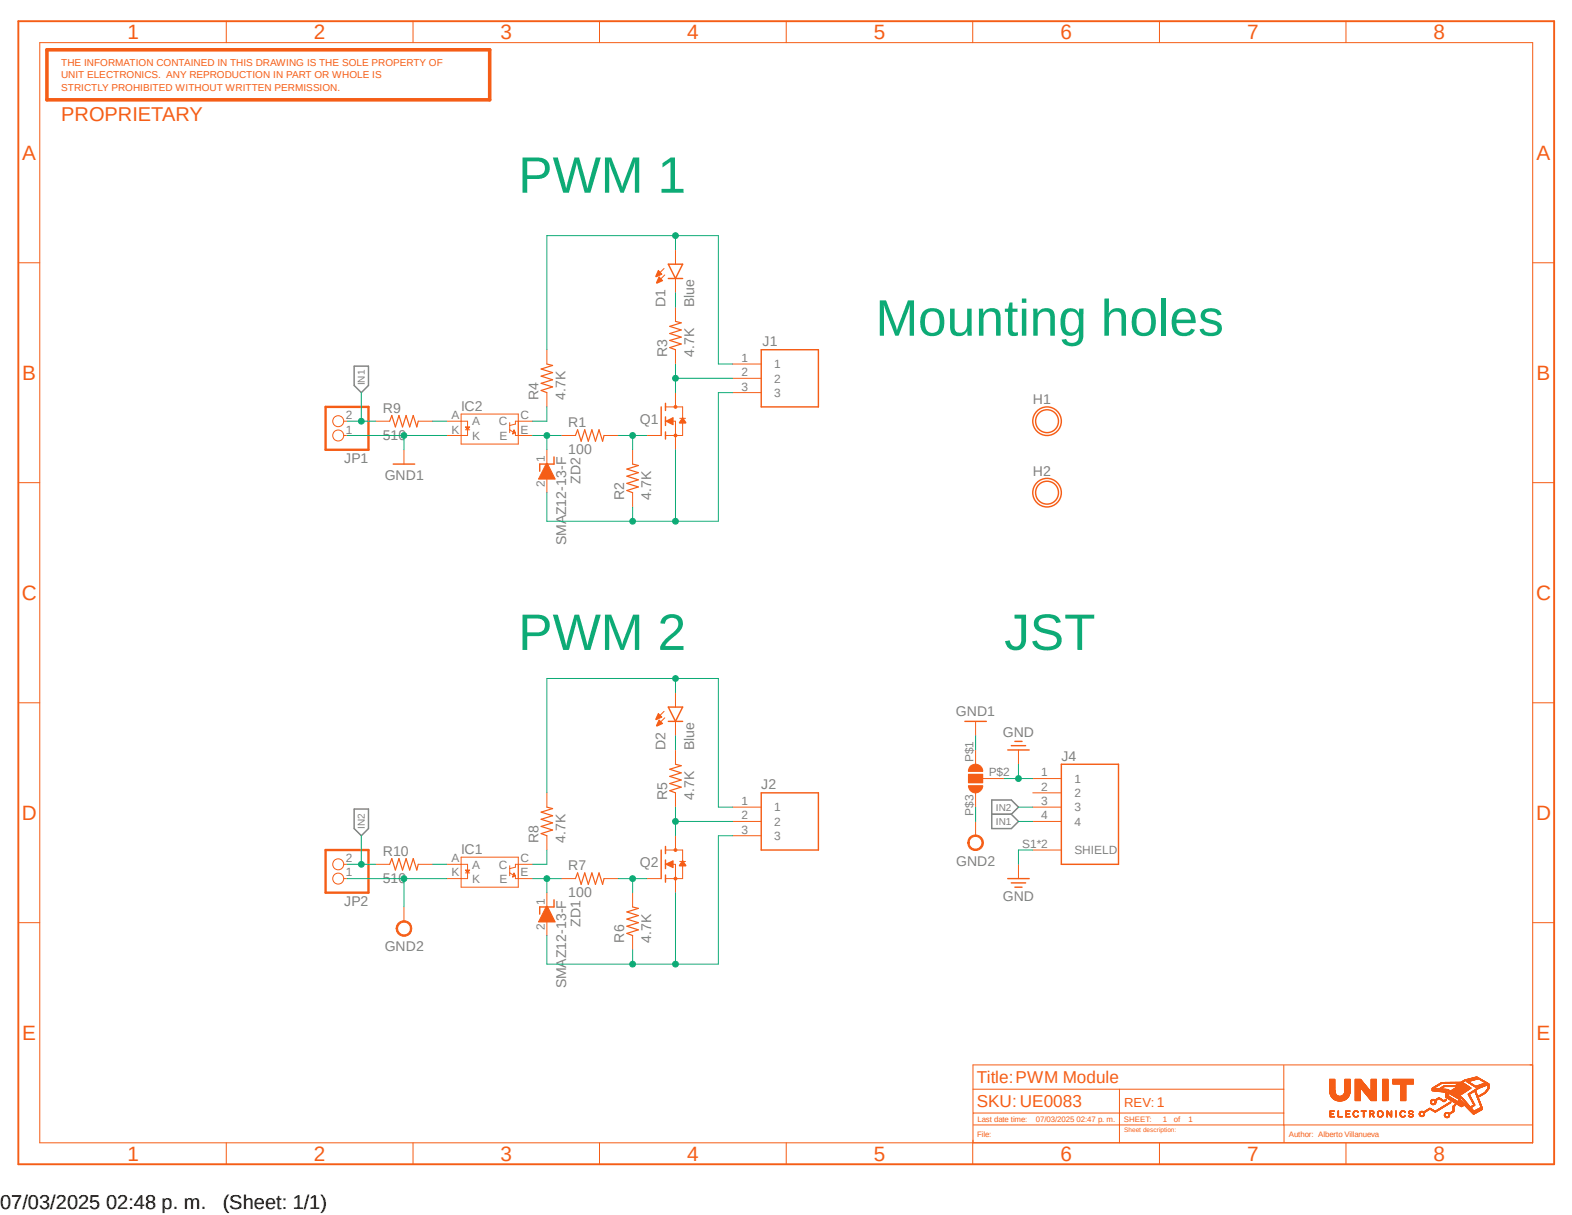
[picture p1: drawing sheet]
<svg xmlns="http://www.w3.org/2000/svg" width="279mm" height="216mm" viewBox="0 0 279 216" stroke-linecap="round" stroke-linejoin="round" font-family="sans-serif">
<path d="M2.8 3.4l273.8 204M276.6 3.4l-273.8 204" fill="none" stroke="#fff" stroke-width=".18"/>
<path d="M62.9 65.1h2.6v3.4l-1.3 1.3-1.3-1.3zM62.9 143.8h2.6v3.4l-1.3 1.3-1.3-1.3zM176.3 142.2h3.4l1.3 1.2-1.3 1.3 1.3 1.3-1.3 1.2h-3.4zM176.3 144.7h3.4" fill="none" stroke="#808080" stroke-width=".25"/>
<path d="M3.3 3.8h272.9v203.1h-272.9z" fill="none" stroke="#f55d16" stroke-width=".34"/>
<g fill="none" stroke="#f55d16" stroke-width=".18">
<path d="M7.1 7.6h265.3v195.5h-265.3zM40.2 3.8v3.8M73.4 3.8v3.8M106.6 3.8v3.8M139.7 3.8v3.8M172.9 3.8v3.8M206.1 3.8v3.8M239.2 3.8v3.8M3.3 46.7h3.8M272.4 46.7h3.8M3.3 85.8h3.8M272.4 85.8h3.8"/>
<path d="M3.3 124.9h3.8M272.4 124.9h3.8M118.3 153.6h1.8v2.5M118.3 151h3v5.1h-3M120.8 153.1h1M3.3 164h3.8M272.4 164h3.8M172.9 193.5h55.3M173 199.9h99.4M199 193.5v9.6M228.2 189.3v10.6M228.2 197.8h-55.1"/>
<path d="M228.2 199.9v3.1M236.3 193.5h.9M236.3 193.7h.9M236.3 193.6h.9M236.3 193.4h.9M236.3 193.3h.9M236.3 193.2h.9M236.3 193.1h.9M236.3 193h.9M236.3 192.9h.9M236.3 192.8h.9M236.3 192.7h.9"/>
<path d="M236.3 192.6h.9M236.3 192.5h.9M236.3 192.4h.9M236.3 192.3h.9M236.3 192.2h.9M236.3 192.1h.9M236.3 192h.9M236.3 191.9h.9M236.3 191.8h.9M236.3 194.1h1M236.3 194h1M236.3 193.9h1"/>
<path d="M236.3 193.8h1M236.4 197.8h.1M236.4 198.5h.8M236.4 198.4h.8M236.4 198.3h.1M236.4 198.2h.1M236.4 198.1h.1M236.4 198h.1M236.4 198h.6M236.4 197.9h.6M236.4 197.9h.1M236.4 197.7h.1"/>
<path d="M236.4 197.6h.1M236.4 197.5h.1M236.4 197.4h.8M236.4 194.4h1M236.4 194.3h1M236.4 194.2h1M236.4 194.2h.9M236.4 194.5h1.1M236.5 194.6h1M236.5 194.5h1M236.5 194.6h1.2M236.5 194.6h1.1"/>
<path d="M236.6 194.7l1.4 .1M236.6 194.7h1.1M236.6 194.9h3.1M236.6 194.8h3.1M236.6 194.9h3M236.7 194.9h2.9M236.7 195h2.9M236.8 195.1h2.7M236.9 195.2h2.5M237 195.3h2.3M237.1 195.4h2.1M237.2 197.4l-.8 .1"/>
<path d="M237.2 195.4h1.9M237.2 195.5h1.9M237.3 195.5h1.7M237.4 195.5h1.5M237.5 195.6h1.3M237.7 195.6h.9M237.8 197.8h.1M237.8 198.5h.8M237.8 198.4h.8M237.8 198.3h.1M237.8 198.2h.1M237.8 198.1h.1"/>
<path d="M237.8 198h.1M237.8 197.9h.1M237.8 197.7h.1M237.8 197.6h.1M237.8 197.5h.1M237.8 197.4h.1M237.9 195.7h.5M238.3 194.8h.1M238.6 194.7h1.2M238.6 194.6h1.2M238.7 194.6h1.1M238.8 194.5h1.1"/>
<path d="M238.8 194.4h1.1M238.9 194.4h1M238.9 194.3h1M239 194.2h.9M239 194.1h1M239 194h1M239.1 193.5h.9M239.1 194h.9M239.1 193.9h.9M239.1 193.8h.9M239.1 193.7h.9M239.1 193.6h.9"/>
<path d="M239.1 193.4h.9M239.1 193.3h.9M239.1 193.2h.9M239.1 193.1h.9M239.1 193h.9M239.1 192.9h.9M239.1 192.8h.9M239.1 192.7h.9M239.1 192.6h.9M239.1 192.5h.9M239.1 192.4h.9M239.1 192.3h.9"/>
<path d="M239.1 192.2h.9M239.1 192.1h.9M239.1 192h.9M239.1 191.9h.9M239.1 191.8h.9M239.2 197.8h.1M239.2 198.5h.7M239.2 198.5h.8M239.2 198.4h.8M239.2 198.3h.1M239.2 198.2h.1M239.2 198.1h.1"/>
<path d="M239.2 198h.1M239.2 198h.6M239.2 197.9h.6M239.2 197.9h.1M239.2 197.7h.1M239.2 197.6h.1M239.2 197.5h.1M239.2 197.4h.7M239.8 194.7l-1.5 .1M239.9 197.4l-.7 .1M240.5 197.8h.1M240.5 198.2h.1"/>
<path d="M240.5 198.1h.1M240.5 198h.1M240.5 197.9h.1M240.5 198.2h.2M240.5 197.7h.1M240.5 197.7h.2M240.6 198.3l.2 .1M240.6 198.3h.1M240.6 197.6h.1M240.6 197.5h.2M240.6 197.5h.7M240.7 198.4h.3"/>
<path d="M240.7 198.5h.6M240.8 197.4h.4M240.8 198.5h.4M240.9 193.5h.9M240.9 195.6h.9M240.9 195.5h.9M240.9 195.4h.9M240.9 195.3h.9M240.9 195.2h.9M240.9 195.1h.9M240.9 195h.9M240.9 194.9h.9"/>
<path d="M240.9 194.8h.9M240.9 194.7h.9M240.9 194.6h.9M240.9 194.5h.9M240.9 194.4h.9M240.9 194.3h.9M240.9 194.2h.9M240.9 194.1h.9M240.9 194h.9M240.9 193.9h.9M240.9 193.8h.9M240.9 193.7h.9"/>
<path d="M240.9 193.6h.9M240.9 193.4h.9M240.9 193.3h2.2M240.9 193.3h2.1M240.9 193.2h2.1M240.9 193.1h2M240.9 193h2M240.9 193h1.9M240.9 192.9h1.8M240.9 192.8h1.8M240.9 192.7h1.7M240.9 192.7h1.6"/>
<path d="M240.9 192.6h1.6M240.9 192.5h1.5M240.9 192.4h1.5M240.9 192.4h1.4M240.9 192.3h1.4M240.9 192.3h1.3M240.9 192.2h1.3M240.9 192.2h1.2M240.9 192.1h1.2M240.9 192h1.1M240.9 191.9h1M240.9 191.8h1"/>
<path d="M240.9 191.8h.9M241 198.5h.1M241 198.4h.3M241.2 198.4h.2M241.2 197.5h.2M241.3 197.6h.1M241.3 198.3h.1M241.3 198.2h.1M241.4 197.7h-.1M241.9 193.4h1.2M241.9 197.4h.9M241.9 193.5h1.3"/>
<path d="M241.9 193.4h1.3M242 193.5h1.2M242 193.5h1.3M242.1 193.6h1.2M242.1 193.7h1.3M242.2 193.8h1.3M242.3 193.8l1.3 .1M242.3 197.8h.1M242.3 198.5h.1M242.3 198.4h.1M242.3 198.3h.1M242.3 198.2h.1"/>
<path d="M242.3 198.1h.1M242.3 198h.1M242.3 197.9h.1M242.3 197.7h.1M242.3 197.6h.1M242.3 197.5h.1M242.4 194h1.2M242.4 193.9h1.2M242.4 194h2.2M242.4 194.1h2.2M242.5 194.1h2.1M242.5 194.2h2.1"/>
<path d="M242.6 194.2h2M242.6 194.3h2M242.7 194.3h1.9M242.7 194.4h1.9M242.8 194.5h1.8M242.9 194.6h1.7M243 194.7h1.6M243 194.6h1.6M243.1 194.8h1.5M243.1 194.9h1.5M243.2 195h1.4M243.2 194.9h1.4"/>
<path d="M243.3 195.1h1.3M243.3 195.2h1.3M243.4 197.8h.1M243.4 198.5h.1M243.4 198.4h.1M243.4 198.3h.1M243.4 198.2h.1M243.4 198.1h.1M243.4 198h.6M243.4 198h.7M243.4 197.9h.1M243.4 197.7h.1"/>
<path d="M243.4 197.6h.1M243.4 197.5h.1M243.4 197.5h.7M243.4 197.4h.6M243.4 195.2h1.2M243.5 195.3h1.1M243.5 195.4h1.1M243.6 195.4h1M243.6 195.5h1M243.7 195.5h.9M243.7 193.5h.9M243.7 195.6h.9"/>
<path d="M243.7 194h.9M243.7 193.9h.9M243.7 193.8h.9M243.7 193.7h.9M243.7 193.6h.9M243.7 193.4h.9M243.7 193.3h.9M243.7 193.2h.9M243.7 193.1h.9M243.7 193h.9M243.7 192.9h.9M243.7 192.8h.9"/>
<path d="M243.7 192.7h.9M243.7 192.6h.9M243.7 192.5h.9M243.7 192.4h.9M243.7 192.3h.9M243.7 192.2h.9M243.7 192.1h.9M243.7 192h.9M243.7 191.9h.9M243.7 191.8h.9M243.8 198.1h.2M243.9 198.1h.1"/>
<path d="M243.9 197.9h.2M243.9 198.2h.2M243.9 197.4h.1M244 198.2h.1M244 198.3h.1M244 197.9h.2M244 197.5h.2M244.1 198.3h.1M244.1 197.8h.1M244.1 197.6h.1M244.1 198.5h.2M244.1 198.4h.1"/>
<path d="M244.1 197.7h.1M244.8 197.8h.1M244.8 198.2h.1M244.8 198.1h.1M244.8 198h.1M244.8 197.9h.1M244.8 197.7h.1M244.9 198.3h.1M244.9 198.2h.1M244.9 197.7h.1M244.9 197.6h.1M244.9 198.3l.2 .1"/>
<path d="M244.9 197.5h.2M245 198.4h.3M245 197.5h.7M245 198.5h.6M245.1 197.4h.4M245.2 198.5h.3M245.2 197.4h.1M245.3 198.5h.1M245.4 198.4h.3M245.4 197.4h.1M245.5 197.5h.2M245.6 197.6h.1"/>
<path d="M245.6 198.3h.1M245.7 198.2h.1M245.7 197.7h.1M245.7 197.8h.1M245.7 198.1h.1M245.7 193.5h1M245.7 198.3l-.2 .1M245.7 198h.1M245.7 197.9h.1M245.7 195.6h1M245.7 195.5h1M245.7 195.4h1"/>
<path d="M245.7 195.3h1M245.7 195.2h1M245.7 195.1h1M245.7 195h1M245.7 194.9h1M245.7 194.8h1M245.7 194.7h1M245.7 194.6h1M245.7 194.5h1M245.7 194.4h1M245.7 194.3h1M245.7 194.2h1"/>
<path d="M245.7 194.1h1M245.7 194h1M245.7 193.9h1M245.7 193.8h1M245.7 193.7h1M245.7 193.6h1M245.7 193.4h1M245.7 193.3h1M245.7 193.2h1M245.7 193.1h1M245.7 193h1M245.7 192.9h1"/>
<path d="M245.7 192.8h1M245.7 192.7h1M245.7 192.6h1M245.7 192.5h1M245.7 192.4h1M245.7 192.3h1M245.7 192.2h1M245.7 192.1h1M245.7 192h1M245.7 191.9h1M245.7 191.8h1M246.5 197.8h.1"/>
<path d="M246.5 198.5h.1M246.5 198.4h.1M246.5 198.3h.1M246.5 198.2h.1M246.5 198.1h.1M246.5 198h.1M246.5 197.9h.1M246.5 197.7h.1M246.5 197.6h.3M246.5 197.6h.2M246.5 197.5h.2M246.5 197.4l.2 .1"/>
<path d="M246.5 197.4h.1M246.7 197.7h.1M246.7 197.8h.2M246.8 197.8h.1M246.8 197.9h.1M246.8 198h.2M246.8 197.9h.2M246.9 198h.1M246.9 198.1h.2M246.9 198h.2M247 198.2h.1M247 198.1h.1"/>
<path d="M247.1 198.2h.1M247.1 198.3l.3 .1M247.1 198.3h.3M247.1 198.4h.3M247.2 198.5h.2M247.3 197.8h.1M247.3 198.2h.1M247.3 198.1h.1M247.3 198h.1M247.3 197.9h.1M247.3 197.7h.1M247.3 197.6h.1"/>
<path d="M247.3 197.5h.1M247.3 197.4h.1M247.6 192.6h3.6M247.6 192.5h3.6M247.6 192.4h3.6M247.6 192.3h3.6M247.6 192.2h3.6M247.6 192.1h3.6M247.6 192h3.6M247.6 191.9h3.6M247.6 191.8h3.6M248.1 197.8h.1"/>
<path d="M248.1 198.5h.1M248.1 198.4h.1M248.1 198.3h.1M248.1 198.2h.1M248.1 198.1h.1M248.1 198h.1M248.1 197.9h.1M248.1 197.7h.1M248.1 197.6h.1M248.1 197.5h.1M248.1 197.4h.1M248.8 197.8h.2"/>
<path d="M248.8 198.2h.2M248.8 198.1h.2M248.8 198h.1M248.8 197.9h.1M248.8 197.7h.2M248.9 198.2h.1M248.9 197.7h.1M248.9 197.6h.1M248.9 193.5h1M248.9 198.3h.1M248.9 195.6h1M248.9 195.5h1"/>
<path d="M248.9 195.4h1M248.9 195.3h1M248.9 195.2h1M248.9 195.1h1M248.9 195h1M248.9 194.9h1M248.9 194.8h1M248.9 194.7h1M248.9 194.6h1M248.9 194.5h1M248.9 194.4h1M248.9 194.3h1"/>
<path d="M248.9 194.2h1M248.9 194.1h1M248.9 194h1M248.9 193.9h1M248.9 193.8h1M248.9 193.7h1M248.9 193.6h1M248.9 193.4h1M248.9 193.3h1M248.9 193.2h1M248.9 193.1h1M248.9 193h1"/>
<path d="M248.9 192.9h1M248.9 192.8h1M248.9 192.7h1M249 198.3l.1 .1M249 197.5h.1M249 198.4h.3M249 197.5h.7M249 198.5h.6M249.1 197.4h.5M249.2 198.5h.3M249.2 197.4h.1M249.3 198.5h.1"/>
<path d="M249.4 198.4h.2M249.4 197.4h.1M249.6 197.5h.1M249.6 197.6h.1M249.6 198.3h.2M249.6 198.2h.2M249.6 197.7h.2M249.6 197.6h.2M249.7 198.2h.1M249.7 197.7h.1M249.7 198.3l-.1 .1M250.3 198.3h.1"/>
<path d="M250.3 198.2h.1M250.4 197.8h.1M250.4 198.3l.2 .1M250.4 198.2h.1M250.4 197.7h.1M250.4 197.6h.1M250.4 198.4h.3M250.4 197.9h.3M250.4 197.5h.1M250.4 197.5h.7M250.4 197.9h.5M250.5 198.5h.5"/>
<path d="M250.5 198h.5M250.6 198.5h.4M250.6 197.4h.4M250.7 198h.4M250.7 198.5h.1M250.8 198.4h.3M250.9 198h.2M251 197.5h.1M251 198.1h.2M251 197.6h.2M251.1 198.3h.1M251.1 198.2h.1"/>
<path d="M251.1 198.1h.1M251.2 198.3l-.2 .1M251.2 197.7h-.1M252.2 198h.2M252.2 197.9h.2M252.3 197.8h.1M252.3 198.1h.1M252.3 198h.1M252.3 197.9h.1M252.3 198.2h.2M252.3 197.7h.2M252.3 198.2h.3"/>
<path d="M252.3 197.7h.3M252.3 197.6h1M252.4 198.3h.7M252.4 198.3h.6M252.4 197.6h1M252.5 197.5h.4M252.6 197.5h.3M252.6 198.4h.3M252.6 197.5h.1M252.8 197.5h.1M252.8 198.2h.3M252.9 197.7h.3"/>
<path d="M252.9 198.2h.2M252.9 198.2h.3M253 197.8h.2M253 198.1h.2M253 198h.2M253 197.9h.2M253.1 198h.1M253.1 197.9h.1M253.2 197.5h.2M253.3 197.4h.4M253.4 197.4h.3M253.5 197.3h.3"/>
<path d="M253.6 197.4l-.4 .1M253.6 197.2h.4M253.7 197.2h.3M253.7 197.1h.3M253.8 197.1h.7M253.9 197.1h.5M254 197h.3M254.1 196.9h.1M254.3 197.1h.3M254.3 195.9h.1M254.3 195.8h.1M254.3 195.7h.1"/>
<path d="M254.3 195.6h.2M254.3 197.2h.3M254.3 196h.2M254.3 195.6h.3M254.3 195.5h.3M254.3 196.1h.3M254.4 195.5h1M254.4 197.2h.3M254.4 196.2h.7M254.4 196.1h.2M254.5 195.7h-.2M254.5 197.3h.3"/>
<path d="M254.5 196.2h.6M254.5 195.4h.5M254.5 196.3h.5M254.6 193.5h.1M254.6 193.8l1.9 .1M254.6 193.8h1.2M254.6 193.8h.7M254.6 193.7h.3M254.6 193.7h.1M254.6 193.6h.1M254.6 193.5h1.9M254.6 193.5h1.5"/>
<path d="M254.6 193.4h1M254.6 193.4h.5M254.6 195.4h.3M254.6 193.3h.3M254.6 197.4h.4M254.6 196.3h.3M254.6 193.3h.4M254.6 196.3h.1M254.7 197.4h.3M254.7 193.3h.4M254.8 197.4h.6M254.8 193.2h.3"/>
<path d="M254.8 195.5h.5M254.8 193.2h.4M254.8 196.1h.3M254.9 197.5h.4M254.9 195.6h.3M254.9 193.1h.4M254.9 196.1h.2M255 197.6h.2M255 195.6h.2M255 196h.2M255 193.5l2 .1M255 195.7h.2"/>
<path d="M255 193.1h.3M255 193.9h.1M255.1 197.6h.1M255.1 193h.3M255.1 196h.1M255.1 195.9h.1M255.1 195.8h.1M255.1 195.7h.1M255.1 197.6v.1M255.1 193.9h.1M255.2 197.4h.3M255.2 195.4h.3"/>
<path d="M255.2 197.4h.4M255.3 195.3h.3M255.3 193.9h1.7M255.3 192.9h.3M255.3 197.3h.4M255.3 193.8h.1M255.3 193.5l.1 .1M255.4 195.3h.3M255.4 192.9h.3M255.4 197.3h.3M255.4 193.8h.1M255.4 195.2h.7"/>
<path d="M255.4 192.8h.3M255.4 197.2h.4M255.4 193.5l.1 .1M255.5 195.2h.5M255.5 192.8h.3M255.5 193h-.4M255.5 197.2h.4M255.6 195.2h.3M255.6 192.7h.3M255.6 195.1h.3M255.6 193.6h1.7M255.6 197.1h.3"/>
<path d="M255.7 195.1h.2M255.7 192.7h.2M255.7 197.1h.3M255.7 192.7h.3M255.7 194h1.4M255.7 197.1h.4M255.7 195l.1 .1M255.7 193.4v.1M255.8 192.6h.3M255.8 197h.3M255.9 195.3h.3M255.9 193.4h.3"/>
<path d="M255.9 192.6h.3M255.9 197h.3M255.9 192.5h.3M255.9 196.9h.3M256 195.4h.3M256 193.3h.3M256 192.5h.7M256 196.9h.3M256 195.4h.4M256 193.6h1.4M256.1 193.3h.3M256.1 192.4h3.7"/>
<path d="M256.1 196.8h.3M256.1 195.5h.3M256.1 194h.1M256.2 194h.9M256.2 193.3h.3M256.2 196.8h.3M256.2 195.5h.3M256.2 193.2h.3M256.2 192.4h3.7M256.3 195.6h.6M256.3 193.2h.3M256.3 196.7h.3"/>
<path d="M256.4 195.6h.5M256.4 193.1h.3M256.4 196.7h.3M256.4 193.7h1.1M256.4 193.1h2.3M256.4 196.6h.4M256.4 193.9h.1M256.5 195.7h.3M256.5 194.1h.6M256.5 193h2.3M256.5 193.7h.1M256.6 195.7h.1"/>
<path d="M256.6 196.5h.4M256.6 195.7v.1M256.7 193.7h.1M256.7 198.2h.2M256.7 198.1h.2M256.7 198h.2M256.7 195.5h.3M256.7 196.5h.3M256.8 198.3l.2 .1M256.8 198.3h.1M256.8 198h.1M256.8 197.9h.2"/>
<path d="M256.8 195.5h.2M256.8 198.4h.2M256.8 196.4h.3M256.8 198.5h.3M256.8 197.8h1.1M256.8 195.5h.3M256.8 192.3h3.2M256.8 196.4h.4M256.9 197.8h.6M256.9 198.5h.6M256.9 195.4h.2M256.9 196.6h-.4"/>
<path d="M256.9 196.3h.4M256.9 197.7h.6M256.9 194.9h.3M256.9 194.9h.2M256.9 194.8h.2M256.9 194.7h.2M256.9 194.6h.2M256.9 194.5h.2M256.9 194.4h.2M256.9 194.3h.2M256.9 194.2h.2M256.9 194.1h.2"/>
<path d="M256.9 193.5l.1 .1M257 195h.3M257 198.6h.4M257 197.7h.4M257 195.3l-.1 .1M257 193.7h.6M257 196.3h.3M257 196.3h.4M257.1 195.1h.3M257.1 198.6h.2M257.1 196.2h.3M257.2 195.1h.3"/>
<path d="M257.2 196.2h.3M257.2 195.2h.4M257.3 198.5h.3M257.3 193.8h.3M257.3 196.1h.3M257.3 195.2h.3M257.3 198.4h.3M257.3 197.9h.6M257.3 194.9h.4M257.3 194.9h.3M257.3 194.8h.3M257.3 194.7h.2"/>
<path d="M257.3 194.6h.2M257.3 194.5h.2M257.3 194.4h.2M257.3 194.3h.2M257.3 194.3h.5M257.3 194.2h.5M257.3 194.2h.4M257.3 194.1h.3M257.3 194.1h.2M257.3 194h.1M257.3 193.8h.4M257.3 194l.1 .1"/>
<path d="M257.4 198.4h.2M257.4 197.9h.4M257.4 195.2h.3M257.4 196h.3M257.4 198h.3M257.4 195.3h.4M257.4 194.9h.4M257.4 193.8l.5 .1M257.5 198.3h.1M257.5 198h.1M257.5 196h.3M257.5 198.2h.1"/>
<path d="M257.5 198.1h.1M257.5 195.3h.4M257.5 195h.4M257.5 196h.4M257.6 195h.3M257.6 194.3h.3M257.6 193.9h.3M257.6 195.4h.3M257.6 195.9h.3M257.6 195.4h.4M257.6 195.1h.4M257.6 194.4h.4"/>
<path d="M257.6 194h.4M257.7 197.8h.3M257.7 195.9h.2M257.7 197.7h.4M257.7 195.5h.3M257.7 195.1h.4M257.7 194.4h.3M257.7 194h.4M257.7 195.8h.1M257.8 195.5h.3M257.8 195.2h.3M257.8 194.4h.3"/>
<path d="M257.8 195.8v.1M257.8 197.7h.3M257.8 194.1h.3M257.9 195.5h.2M257.9 195.2h.3M257.9 194.5h.3M257.9 197.7h.3M257.9 195.6h.4M257.9 194.1h.3M257.9 197.6h.4M257.9 195.2h.4M257.9 194.5h.4"/>
<path d="M257.9 194.1h.4M258 193.8h.4M258 197.6h.3M258 195.6h.3M258 195.3h.3M258 194.6h.4M258 194.2h.4M258 193.8h.3M258.1 197.5h.3M258.1 195.7h.4M258.1 195.3h.3M258.1 193.8l.4 .1"/>
<path d="M258.1 193.7h.3M258.1 194.6h.3M258.1 194.2h.3M258.1 193.7h.6M258.1 195.4h.4M258.1 194.6h.4M258.2 194.3h.3M258.2 193.9h.4M258.2 193.6h.5M258.2 195.7h.3M258.2 195.4h.3M258.2 194.7h.4"/>
<path d="M258.3 197.4h.1M258.3 195.5h.4M258.3 194.3h.3M258.3 193.6h.3M258.3 197.3h.1M258.3 197.2h.1M258.3 197.1h.1M258.3 197h.1M258.3 196.9h.1M258.3 196.8h.1M258.3 196.7h.1M258.3 196.6h.1"/>
<path d="M258.3 196.5h.3M258.3 195.8h.3M258.3 193.5h.4M258.3 194.7l.4 .1M258.3 194h.4M258.3 195.8h.4M258.4 195.5h.3M258.4 194.4h.3M258.4 194h.3M258.4 196.5h.3M258.4 193.5h.3M258.4 196.4h.3"/>
<path d="M258.4 195.9h.3M258.4 195.5h.4M258.4 194.8h.4M258.4 194.1h.4M258.4 193.7h.4M258.4 193.5h.7M258.5 195.6h.4M258.5 194.4h.3M258.5 196.4h.2M258.5 195.9h.3M258.5 194.9h.4M258.5 194.1h.4"/>
<path d="M258.5 193.8h.4M258.5 193.4h.5M258.5 196.6h-.2M258.5 196.3h.2M258.5 196h.4M258.6 195.6h.3M258.6 194.9h.3M258.6 194.5h.3M258.6 193.8h.4M258.6 196.3h.1M258.6 194.1h.4M258.6 193.4h.3"/>
<path d="M258.6 196h.4M258.7 195.7h.4M258.7 194.9h.3M258.7 194.5h.3M258.7 194.2h.3M258.7 193.8l.4 .1M258.7 193.3h.3M258.7 192.9h.3M258.7 194.6h.4M258.7 196h.3M258.7 195h.4M258.7 196.1h.4"/>
<path d="M258.8 194.6h.4M258.8 194.2h.3M258.8 193.3h.6M258.8 192.8h.3M258.8 195.7h.3M258.8 195h.4M258.8 194.3h.4M258.8 193.9h.4M258.8 193.5h.4M258.8 196.1h.4M258.9 195.1h.3M258.9 194.6h.3"/>
<path d="M258.9 193.2h.5M258.9 192.8h.3M258.9 195.8h.3M258.9 193.5h.3M258.9 194.7h.4M258.9 194.3h.4M258.9 194h.3M258.9 193.2h.4M258.9 193h-2.3M258.9 192.7h.3M258.9 196.2h.3M258.9 195.8h.6"/>
<path d="M259 195.1h.3M259 193.6h.3M259 196.2h.3M259 194h.3M259 193.1h.3M259 192.7h.3M259 195.2h.4M259 194.7l.4 .1M259 194.4h.4M259 194.1h.4M259 193.6h.4M259 193.1h.7"/>
<path d="M259 192.7h.4M259 196.3h.4M259 195.9h.5M259.1 195.2h.4M259.1 194.4h.3M259.1 193.7h.4M259.1 195.9h.4M259.1 194.1h.4M259.1 193h.5M259.1 196.3h.3M259.2 195.2h.3M259.2 194.8h.3"/>
<path d="M259.2 194.4h.6M259.2 193.7h.3M259.2 193.3h.3M259.2 192.6h.3M259.2 196.3h.3M259.2 196h.3M259.2 194.1h.3M259.2 193h.3M259.2 195.3h.3M259.2 194.9h.4M259.2 194.5h.6M259.2 193.8h.4"/>
<path d="M259.2 196.4h.4M259.3 194.2h.3M259.3 193.8h.4M259.3 193.4h.3M259.3 192.5h.3M259.3 196h.2M259.3 195.7h.2M259.3 195.6h.2M259.3 195.5h.2M259.3 195.4h.2M259.3 195.3h.2M259.3 194.9h.4"/>
<path d="M259.3 194.5h.4M259.3 192.9h.3M259.3 192.5h.4M259.3 196.4h.9M259.3 195.8h.2M259.4 194.9h.4M259.4 194.6h.2M259.4 194.2h.3M259.4 193.4h.3M259.4 196.5h.7M259.4 196.1h.1M259.4 194.3h.7"/>
<path d="M259.4 193.8l.4 .1M259.4 192.9h.7M259.5 195h.3M259.5 193.5h.3M259.5 193.1h.3M259.5 192.8h.5M259.5 196.5h.6M259.5 196.1v.1M259.5 194.3h.5M259.5 193.2h.3M259.5 192.8h.4M259.5 195h.4"/>
<path d="M259.5 194.6h.1M259.5 193.9h.4M259.5 196.6h.5M259.6 193.5h.3M259.6 194.4h.3M259.6 193.2h.3M259.6 192.7h.3M259.6 195.1h.3M259.6 194h.3M259.7 195.7h.2M259.7 195.6h.1M259.7 195.5h.1"/>
<path d="M259.7 194h.3M259.7 193.6h.3M259.7 193.3h.3M259.7 192.7h.3M259.7 196.6h.1M259.7 196.4h.1M259.7 196.3h.1M259.7 196.2h.1M259.7 196.1h.1M259.7 196h.1M259.7 195.9h.4M259.7 195.8h.3"/>
<path d="M259.7 195.5v.1M259.7 195.1h.3M259.7 193.6h.4M259.7 193.3h.4M259.7 192.7h.4M259.7 192.3h.4M259.7 196.6l.1 .1M259.8 194.1h.6M259.8 192.2h.3M259.8 195.2h.3M259.8 195.2h.2M259.8 194.2h.3"/>
<path d="M259.8 193.7h.3M259.8 193.3h.3M259.8 192.9h.3M259.8 192.6h.5M259.8 194.1h.5M259.8 192.2h.4M259.9 195.3h.2M259.9 194.2h.3M259.9 194.1h.4M259.9 193.7h.3M259.9 193.4h.3M259.9 193h.4"/>
<path d="M259.9 196h.2M259.9 193.8h.3M259.9 193.4h.4M259.9 192.5h.4M259.9 192.2h.3M259.9 196.4h.6M259.9 196h.3M260 195.4h.2M260 193.8h.3M260 196.3h.5M260 196h.2M260 193.5h.3"/>
<path d="M260 193h.3M260 192.5h.2M260 196.1h.3M260.1 195.5h.2M260.1 193.8h.6M260.1 196.1h.2M260.1 193.5h.3M260.1 193.1h.3M260.1 192.4v.1M260.1 196.3h.3M260.1 196.2h.2M260.1 195.6h.2"/>
<path d="M260.1 192.7h.3M260.1 192h.4M260.2 193.5h.3M260.2 195.6h.2M260.2 194h.3M260.2 193.9h.4M260.2 193.1h.3M260.2 192.7h.3M260.2 192h.4M260.2 196.3h.2M260.2 195.7h.3M260.2 193.6h.4"/>
<path d="M260.2 193.2h.4M260.3 192.7h.3M260.3 191.9h.6M260.3 193.6h.3M260.3 193.2h.3M260.3 192.8h.3M260.3 196.4h.3M260.3 195.8h.3M260.3 195.7h.2M260.3 191.9h.7M260.3 196.5h.3M260.4 193.7h.6"/>
<path d="M260.4 193.3h.3M260.4 192.8h.3M260.4 192.1h-.4M260.4 195.9h.2M260.4 193.7h.5M260.4 193.3h.4M260.4 192.9h.4M260.4 196.6h.3M260.4 196.5h.2M260.5 193.8h.3M260.5 191.9h.7M260.5 196h.2"/>
<path d="M260.5 193.8h.4M260.5 193.3h.3M260.5 192.9h.3M260.6 193.4h.3M260.6 196.7h.2M260.6 196.6h.2M260.6 196.1h.2M260.6 196h.2M260.6 193h.3M260.6 192.2h.6M260.6 191.8h.7M260.6 196.7h.3"/>
<path d="M260.6 193.4h.4M260.6 192.2h.4M260.6 196.2h.3M260.7 193h.3M260.7 196.8h.2M260.7 196.2h.2M260.7 193.6h.3M260.7 193.5h.6M260.7 192.2h.3M260.7 196.8h.3M260.7 196.3h.2M260.8 193.5h.4"/>
<path d="M260.8 193.1h.3M260.8 192.3h.3M260.8 196.9h.2M260.8 196.3h.2M260.8 193.6h.3M260.8 193.1h.4M260.8 191.8h.7M260.9 193.5h.3M260.9 192.3h.3M260.9 197h.2M260.9 196.4h.2M260.9 196.4h.1"/>
<path d="M260.9 193.2h.3M260.9 197h.3M260.9 196.5h.2M260.9 194.4h.3M260.9 192.4h.3M260.9 197.1h.3M260.9 196.5h.3M260.9 191.7h.8M261 194.5h.2M261 194.4h.3M261 193.2h.3M261 192.4h.3"/>
<path d="M261 192h.6M261 197.1h.2M261 196.6h.2M261 194.6h.2M261 194.4h.4M261 193.3h.3M261 197.1h.3M261.1 194.7h.2M261.1 193.4h.3M261.1 193.3h.3M261.1 192.4h.3M261.1 197.2h.2"/>
<path d="M261.1 196.7h.2M261.1 196.6h.2M261.1 194.3h.3M261.1 192.5h.4M261.1 192h.7M261.1 197.2h.3M261.1 196.7h.6M261.1 191.7h.7M261.2 194.9h.1M261.2 194.8h.1M261.2 193.4h.3M261.2 193.3h.3"/>
<path d="M261.2 197.3h.2M261.2 196.8h.4M261.2 194.9h.2M261.2 194.3h.3M261.2 192.5h.3M261.2 196.8h.3M261.2 195h.2M261.2 194.2h.3M261.2 197.4h.3M261.3 197.4h.2M261.3 195.1h.2M261.3 194.2h.3"/>
<path d="M261.3 192.6h.3M261.3 191.9h.7M261.3 196.9h.2M261.3 197.4l.3 .1M261.3 195.2h.2M261.3 192.6h.4M261.3 197h.3M261.3 191.6h.7M261.4 195.2h.1M261.4 194.1h.3M261.4 197h.2M261.4 197.5h.3"/>
<path d="M261.4 195.3h.2M261.4 192.7h.3M261.4 197.1h.2M261.4 196.7h.3M261.5 197.6h.2M261.5 195.4h.1M261.5 194.1h.2M261.5 191.9h.6M261.5 197.1h.2M261.5 196.6h.3M261.5 191.6h.6M261.5 195.5h.2"/>
<path d="M261.5 194.1h.3M261.5 192.7h.3M261.5 192.1h-.9M261.5 197.7h.3M261.5 195.6h.2M261.5 197.2h.3M261.5 197.2h.2M261.6 197.7h.2M261.6 195.7h.2M261.6 195.6h.1M261.6 194h.3M261.6 192.8h.3"/>
<path d="M261.6 197.7h.3M261.6 191.9h.7M261.6 197.3h.2M261.6 191.6h.7M261.7 197.8h.2M261.7 194h.3M261.7 192.8h.3M261.7 197.4h.2M261.7 197.3h.1M261.7 196.5h.3M261.7 195.8h.2M261.7 195.8h.1"/>
<path d="M261.7 195.7h.1M261.7 197.8h.6M261.7 193.9h.3M261.7 195.9h.2M261.7 197.9h.5M261.7 197.4h.6M261.7 192.9h.3M261.7 191.8h.8M261.7 196h.2M261.8 197.9h.3M261.8 193.9h.5M261.8 192.9h.3"/>
<path d="M261.8 196.4h.3M261.8 196h.2M261.8 191.5h1M261.8 198h.2M261.8 197.5h.4M261.8 196.1h.2M261.9 198h.1M261.9 197.6h.1M261.9 197.6h.2M261.9 193h.4M261.9 196.4h.2M261.9 196.2h.1"/>
<path d="M261.9 193.8h.4M261.9 197.6l.1 .1M261.9 196.6h-.4M261.9 196.3h.2M262 193.8h.3M262 191.8h.6M262 191.5h.7M262 197.8h.3M262 193h.8M262 197.7h.4M262 197.4h.4M262 193.7h.3"/>
<path d="M262.1 193.7h.3M262.1 193.1h.5M262.1 191.7h1M262.1 191.4h.5M262.1 193.9h.2M262.1 193.1h.4M262.1 197.4h.4M262.2 197.7h.3M262.2 194.1h.1M262.2 194h.1M262.2 193.6h.3M262.2 197.7h.4"/>
<path d="M262.2 194.1h.2M262.2 193.2h.2M262.2 197.3h.4M262.3 194.3h.1M262.3 194.2h.1M262.3 193.6h.3M262.3 193.2h.1M262.3 191.7h.8M262.3 193.5h.3M262.3 197.6h.3M262.3 194.4h.2M262.3 194.3h.2"/>
<path d="M262.3 197.3h.3M262.3 191.4h.3M262.3 194.5h.2M262.3 197.2h.4M262.4 197.6h.3M262.4 194.6h.2M262.4 194.5h.2M262.4 193.5h.3M262.4 197.5h.4M262.4 194.7h.2M262.4 191.6h.6M262.5 194.8h.5"/>
<path d="M262.5 194.7h.1M262.5 197.2h.3M262.5 191.3v.1M262.5 194.9h.3M262.5 194.9h.4M262.5 193.4h.3M262.5 197.1h.4M262.5 191.6h.3M262.6 195h.2M262.6 195h.1M262.6 194.9h.2M262.6 193.4h.3"/>
<path d="M262.6 191.6h.3M262.6 195.1h.2M262.6 192.9h.5M262.6 197.1h.4M262.6 195.2h.2M262.6 193.3h.4M262.7 197.4h.3M262.7 195.4h.2M262.7 195.3h.1M262.7 193.3h.4M262.7 197.1h.4M262.7 195.5h.2"/>
<path d="M262.7 192.9h.5M262.8 195.5h.1M262.8 193.3h.4M262.8 197.4h.3M262.8 197h.3M262.8 195.7h.2M262.8 195.6h.2M262.8 193.2h.5M262.8 192.8h.6M262.8 197.3h.4M262.8 197h.6M262.8 195.8h.3"/>
<path d="M262.9 194.7h.4M262.9 191.8h.3M262.9 197.3h.3M262.9 195.9h.2M262.9 195.8h.2M262.9 197.4l-.4 .1M262.9 193.2h.5M262.9 192.8h.6M262.9 191.8h.4M262.9 196.9h.5M262.9 196h.2M263 194.6h.3"/>
<path d="M263 193h-.6M263 197.2h.3M263 196.1h.1M263 196h.1M263 196.9h.4M263 196.2h.2M263 196.1h.2M263.1 194.6h.3M263.1 191.9h.3M263.1 197.2h.3M263.1 196.8h.3M263.1 196.3h.2"/>
<path d="M263.1 196.3h.1M263.1 194.6h.4M263.1 193.1h.4M263.1 192.7h.5M263.1 196.4h.2M263.1 197.1h.3M263.1 196.5h.2M263.2 194.7l-.4 .1M263.2 194.5h.4M263.2 193.1h.5M263.2 192.7h.5M263.2 191.9h.3"/>
<path d="M263.2 197.1h.2M263.2 196.8h.2M263.2 196.6h.2M263.2 196.7h.2M263.3 194.5h.3M263.3 193h.5M263.3 192h.3M263.3 197.1h.1M263.3 197h.1M263.3 192.7h.6M263.3 192h.4M263.4 194.4h.3"/>
<path d="M263.4 192.1h.4M263.4 194.4h.4M263.4 192.6h.6M263.5 194.4h.3M263.6 194.3h.3M263.6 192.6h.5M263.6 192.2h.3M263.6 192.9h.5M263.7 194.3h.3M263.7 192.5h.9M263.7 192.2h.3M263.7 194.2h.3"/>
<path d="M263.7 192.9h.5M263.8 192.3h.3M263.8 194.2h.3M263.8 192.8h.5M263.8 192.5h.7M263.8 192.3h.4M263.9 194.1h.2M263.9 194.1h.3M263.9 193h-.5M263.9 192.8h.5M263.9 192.4h.5M263.9 192.4h.3"/>
<path d="M264 194h.2M264 192.4h.3M264 192.7h.6M264.1 193.9h.2M264.2 193.8h.2M264.2 192.7h.4M264.2 193.7h.2M264.2 193.7h.3M264.3 193.6h.2M264.3 192.6h.3M264.3 193.5h.3M264.3 193.8l-.2 .1"/>
<path d="M264.4 192.6h.2M264.4 193.5h.2M264.5 193.4h.1M264.5 193.3h.1M264.5 193.2h.1M264.5 193.1h.1M264.5 193h.1M264.5 192.9h.1M264.5 192.8h.1M272.4 189.2h-99.5v13.9M40.2 203.1v3.8M73.4 203.1v3.8"/>
<path d="M106.6 203.1v3.8M139.7 203.1v3.8M172.9 203.1v3.8M206.1 203.1v3.8M239.2 203.1v3.8"/>
</g>
<path d="M8.3 8.8h78.7v8.9h-78.7z" fill="none" stroke="#f55d16" stroke-width=".64"/>
<path d="M117.5 151v5.1M118.3 150.4v1.3M118.3 152.8v1.5M118.3 155.5v1.3" fill="none" stroke="#f55d16" stroke-width=".25"/>
<circle cx="120.1" cy="156.1" r=".25" fill="#f55d16"/>
<circle cx="120.1" cy="156.1" r=".25" fill="none" stroke="#f55d16" stroke-width=".18"/>
<circle cx="120.1" cy="151" r=".25" fill="#f55d16"/>
<g fill="none" stroke="#f55d16" stroke-width=".18">
<path d="M115 156.1h2.5M120.1 148.5v2.5M120.1 156.1v2.5"/>
<circle cx="120.1" cy="151" r=".25"/>
</g>
<path d="M118.4 153.5l1.2-.5v1.2l-1.2-.6z" fill-rule="evenodd" fill="#f55d16"/>
<path d="M118.4 153.5l1.2-.5v1.2l-1.2-.6z" fill="none" stroke="#f55d16" stroke-width=".18"/>
<path d="M121.3 152.9l.6 1h-1.1z" fill-rule="evenodd" fill="#f55d16"/>
<g fill="none" stroke="#f55d16" stroke-width=".18">
<path d="M61.1 156.1h.6M61.1 153.6h.6M79.4 156.1h2.6M79.4 153.6h2.6M82 152.3h10.1v5.3h-10.1M92.1 156.1h2.6M92.1 153.6h2.6M121.3 152.9l.6 1h-1.1z"/>
<circle cx="60.1" cy="153.6" r=".98"/>
<circle cx="60.1" cy="156.1" r=".98"/>
</g>
<path d="M57.9 151h7.6v7.6h-7.6z" fill="none" stroke="#f55d16" stroke-width=".42"/>
<path d="M82.7 154.6h.8l-.4 .5z" fill="#f55d16"/>
<path d="M82 152.3v5.3M82 153.6h1.1v1M82.7 154.6h.8l-.4 .5zM82.7 155.1h.8M83.1 155.1v1h-1.1M90.6 153.8v1.8M90.6 155.1l.6 .4M91.6 155.6v.5h.5M92.1 153.6h-.5v.5l-1 .2" fill="none" stroke="#f55d16" stroke-width=".18"/>
<path d="M91.4 155.1l.2 .5-.5 .3z" fill="#f55d16"/>
<path d="M118 126.4l-1.4 1.4M118.2 127.6l-1.4 1.3M120.1 123.1v2.5M120.1 128.2v2.5M120.1 133.3v2.5M66.8 153.6h2.5M74.3 153.6h2.6M91.4 155.1l.2 .5-.5 .3zM92.1 153.6v2.5M97.2 140.9v2.5M97.2 148.5v2.5M120.1 140.9v2.5" fill="none" stroke="#f55d16" stroke-width=".18"/>
<path d="M120.1 135.8l1 .3-2.1 .6 2.1 .6-2.1 .7 2.1 .6-2.1 .6 2.1 .7-2.1 .6 1.1 .4M69.3 153.6l.3-1 .7 2 .6-2 .6 2 .7-2 .6 2 .6-2 .7 2 .2-1M97.2 143.4l1 .3-2 .6 2 .6-2 .7 2 .6-2 .7 2 .6-2 .6 1 .4" fill="none" stroke="#f55d16" stroke-width=".21"/>
<path d="M118.8 125.6h2.5l-1.2 2.6zM118.8 128.2h2.5" fill="none" stroke="#f55d16" stroke-width=".25"/>
<path d="M117 126.8l.6 .6-1 .5-.1-.1z" fill-rule="evenodd" fill="#f55d16"/>
<path d="M117 126.8l.6 .6-1 .5-.1-.1z" fill="none" stroke="#f55d16" stroke-width=".18"/>
<path d="M117.1 127.9l.7 .7-1 .4-.1-.1z" fill-rule="evenodd" fill="#f55d16"/>
<path d="M117.1 127.9l.7 .7-1 .4-.1-.1zM97.2 158.6v2.6M97.2 163.7v2.5" fill="none" stroke="#f55d16" stroke-width=".18"/>
<path d="M95.9 161.2h2.6" fill="none" stroke="#f55d16" stroke-width=".25"/>
<path d="M97.1 161h.2l1.4 2.8h-3z" fill-rule="evenodd" fill="#f55d16"/>
<path d="M118.3 74.8h1.8v2.6M118.3 72.3h3v5.1h-3M120.8 74.3h1M99.7 156.1h2.6M107.4 156.1h2.5M112.4 158.6v2.6M130.2 143.4h5.1M130.2 146h5.1M130.2 148.5h5.1M97.1 161h.2l1.4 2.8h-3zM112.4 166.2v2.6" fill="none" stroke="#f55d16" stroke-width=".18"/>
<path d="M117.5 72.3v5.1M118.3 71.7v1.2M118.3 74.1v1.5M118.3 76.8v1.2M98.5 159.9v1.3M135.3 140.9h10.2v10.1h-10.2zM95.9 161.2v1.2" fill="none" stroke="#f55d16" stroke-width=".25"/>
<path d="M102.3 156.1l.4-1 .6 2 .6-2 .7 2 .6-2 .6 2 .7-2 .6 2 .3-1M112.4 161.2l1.1 .2-2.1 .7 2.1 .6-2.1 .6 2.1 .7-2.1 .6 2.1 .6-2.1 .7 1 .3" fill="none" stroke="#f55d16" stroke-width=".21"/>
<circle cx="120.1" cy="77.4" r=".25" fill="#f55d16"/>
<circle cx="120.1" cy="77.4" r=".25" fill="none" stroke="#f55d16" stroke-width=".18"/>
<circle cx="120.1" cy="72.3" r=".25" fill="#f55d16"/>
<g fill="none" stroke="#f55d16" stroke-width=".18">
<path d="M115 77.4h2.5M120.1 69.8v2.5M120.1 77.4v2.5"/>
<circle cx="120.1" cy="72.3" r=".25"/>
</g>
<path d="M118.4 74.8l1.2-.6v1.3z" fill-rule="evenodd" fill="#f55d16"/>
<path d="M118.4 74.8l1.2-.6v1.3z" fill="none" stroke="#f55d16" stroke-width=".18"/>
<path d="M121.3 74.2l.6 1h-1.1z" fill-rule="evenodd" fill="#f55d16"/>
<g fill="none" stroke="#f55d16" stroke-width=".18">
<path d="M61.1 77.4h.6M61.1 74.8h.6M79.4 77.4h2.6M79.4 74.8h2.6M82 73.6h10.1v5.3h-10.1M92.1 77.4h2.6M92.1 74.8h2.6M121.3 74.2l.6 1h-1.1z"/>
<circle cx="60.1" cy="74.8" r=".98"/>
<circle cx="60.1" cy="77.4" r=".98"/>
</g>
<path d="M57.9 72.3h7.6v7.6h-7.6z" fill="none" stroke="#f55d16" stroke-width=".42"/>
<path d="M82.7 75.9h.8l-.4 .5z" fill="#f55d16"/>
<path d="M82 73.6v5.3M82 74.8h1.1v1.1M82.7 75.9h.8l-.4 .5zM82.7 76.4h.8M83.1 76.4v1h-1.1M90.6 75.1v1.8M90.6 76.4l.6 .4M91.6 76.9v.5h.5M92.1 74.8h-.5v.6l-1 .2" fill="none" stroke="#f55d16" stroke-width=".18"/>
<path d="M91.4 76.4l.2 .5-.5 .2z" fill="#f55d16"/>
<path d="M118 47.7l-1.4 1.4M118.2 48.9l-1.4 1.3M120.1 44.4v2.5M120.1 49.5v2.5M120.1 54.6v2.5M66.8 74.8h2.5M74.3 74.8h2.6M91.4 76.4l.2 .5-.5 .2zM92.1 74.8v2.6M97.2 62.1v2.6M97.2 69.8v2.5M120.1 62.1v2.6" fill="none" stroke="#f55d16" stroke-width=".18"/>
<path d="M120.1 57.1l1 .3-2.1 .6 2.1 .6-2.1 .7 2.1 .6-2.1 .6 2.1 .6-2.1 .7 1.1 .3M69.3 74.8l.3-1 .7 2.1 .6-2.1 .6 2.1 .7-2.1 .6 2.1 .6-2.1 .7 2.1 .2-1.1M97.2 64.7l1 .2-2 .7 2 .6-2 .6 2 .7-2 .6 2 .6-2 .7 1 .4" fill="none" stroke="#f55d16" stroke-width=".21"/>
<path d="M118.8 46.9h2.5l-1.2 2.6zM118.8 49.5h2.5" fill="none" stroke="#f55d16" stroke-width=".25"/>
<path d="M117 48l.6 .7-1 .5-.1-.1z" fill-rule="evenodd" fill="#f55d16"/>
<path d="M117 48l.6 .7-1 .5-.1-.1z" fill="none" stroke="#f55d16" stroke-width=".18"/>
<path d="M117.1 49.2l.7 .7-1 .4-.1-.1z" fill-rule="evenodd" fill="#f55d16"/>
<path d="M117.1 49.2l.7 .7-1 .4-.1-.1zM97.2 79.9v2.6M97.2 85v2.5" fill="none" stroke="#f55d16" stroke-width=".18"/>
<path d="M95.9 82.5h2.6" fill="none" stroke="#f55d16" stroke-width=".25"/>
<path d="M97.1 82.3h.2l1.4 2.8h-3z" fill-rule="evenodd" fill="#f55d16"/>
<g fill="none" stroke="#f55d16" stroke-width=".18">
<path d="M99.7 77.4h2.6M107.4 77.4h2.5M112.4 79.9v2.6M130.2 64.7h5.1M130.2 67.2h5.1M130.2 69.8h5.1M97.1 82.3h.2l1.4 2.8h-3zM112.4 87.5v2.6M181 133.3v2.5M183.6 138.3h5M181 153.6v2.5M183.6 140.9h5"/>
<path d="M183.6 143.4h5M183.6 146h5M183.6 151h5"/>
</g>
<g fill="none" stroke="#f55d16" stroke-width=".25">
<path d="M135.3 62.1h10.2v10.2h-10.2zM95.9 82.5v1.2M98.5 81.2v1.3M179.1 133.3h3.8M179.7 132.5h2.6M180.4 131.7h1.3M188.6 135.8h10.2v17.8h-10.2zM179.1 156.1h3.8M179.7 156.9h2.6M180.4 157.6h1.3"/>
<circle cx="186.1" cy="74.8" r="2.04"/>
<circle cx="186.1" cy="74.8" r="2.54"/>
<circle cx="186.1" cy="87.5" r="2.04"/>
<circle cx="186.1" cy="87.5" r="2.54"/>
</g>
<path d="M102.3 77.4l.4-1 .6 2 .6-2 .7 2 .6-2 .6 2 .7-2 .6 2 .3-1M112.4 82.5l1.1 .2-2.1 .7 2.1 .6-2.1 .6 2.1 .7-2.1 .6 2.1 .6-2.1 .7 1 .3" fill="none" stroke="#f55d16" stroke-width=".21"/>
<path d="M172.1 139.6h2.6a1.27 1.27 0 0 1-1.3 1.3 1.27 1.27 0 0 1-1.3-1.3z" fill-rule="evenodd" fill="#f55d16"/>
<path d="M172.1 139.6h2.6a1.27 1.27 0 0 1-1.3 1.3 1.27 1.27 0 0 1-1.3-1.3z" fill="none" stroke="#f55d16" stroke-width=".18"/>
<path d="M172.5 136.1a1.31 1.31 0 0 1 1.4-.2 1.31 1.31 0 0 1 .8 1.2h-2.6z" fill-rule="evenodd" fill="#f55d16"/>
<path d="M172.5 136.1a1.31 1.31 0 0 1 1.4-.2 1.31 1.31 0 0 1 .8 1.2h-2.6zM173.4 133.3v3.4M173.4 140v3.4" fill="none" stroke="#f55d16" stroke-width=".18"/>
<path d="M172.1 137.6h2.6v1.5h-2.6z" fill-rule="evenodd" fill="#f55d16"/>
<path d="M71.8 79.9v2.6M172.1 137.6h2.6v1.5h-2.6zM173.4 138.3h5.1" fill="none" stroke="#f55d16" stroke-width=".18"/>
<path d="M69.9 82.5h3.8" fill="none" stroke="#f55d16" stroke-width=".25"/>
<path d="M70.7 164.1a1.4 1.4 0 0 1 2.3 .1 1.4 1.4 0 0 1-.8 2.1 1.4 1.4 0 0 1-1.8-1.3h.3a1.15 1.15 0 0 1 1.5-1.1 1.15 1.15 0 0 1 .4 1.9 1.15 1.15 0 0 1-1.9-.4v-.4h-.3z" fill-rule="evenodd" fill="#f55d16"/>
<path d="M70.7 164.1a1.4 1.4 0 0 1 2.3 .1 1.4 1.4 0 0 1-.8 2.1 1.4 1.4 0 0 1-1.8-1.3h.3a1.15 1.15 0 0 1 1.5-1.1 1.15 1.15 0 0 1 .4 1.9 1.15 1.15 0 0 1-1.9-.4v-.4h-.3zM71.8 161.2v2.5" fill="none" stroke="#f55d16" stroke-width=".18"/>
<path d="M172.3 148.8a1.41 1.41 0 0 1 2.3 .1 1.41 1.41 0 0 1-.7 2.1 1.41 1.41 0 0 1-1.9-1.2h.3a1.14 1.14 0 0 1 1.4-1.1 1.14 1.14 0 0 1 .6 1.7 1.14 1.14 0 0 1-1.8 .1l-.2-.7h-.3z" fill-rule="evenodd" fill="#f55d16"/>
<path d="M173.4 128.2v2.5M172.3 148.8a1.41 1.41 0 0 1 2.3 .1 1.41 1.41 0 0 1-.7 2.1 1.41 1.41 0 0 1-1.9-1.2h.3a1.14 1.14 0 0 1 1.4-1.1 1.14 1.14 0 0 1 .6 1.7 1.14 1.14 0 0 1-1.8 .1l-.2-.7h-.3zM173.4 146v2.5" fill="none" stroke="#f55d16" stroke-width=".18"/>
<path d="M171.5 128.2h3.8" fill="none" stroke="#f55d16" stroke-width=".25"/>
<path d="M61.7 153.6h5.1M76.9 153.6h2.5" fill="none" stroke="#0dab76" stroke-width=".18"/>
<circle cx="64.2" cy="153.6" r=".51" fill="#0dab76"/>
<g fill="none" stroke="#0dab76" stroke-width=".18">
<path d="M120.1 120.6v2.5M64.2 148.5v5.1M97.2 140.9v-20.3h30.5v22.8h2.5M97.2 151v2.6h-2.5M181 143.4h2.6"/>
<circle cx="64.2" cy="153.6" r=".51"/>
</g>
<circle cx="120.1" cy="120.6" r=".51" fill="#0dab76"/>
<g fill="none" stroke="#0dab76" stroke-width=".18">
<path d="M120.1 130.7v2.6M94.7 156.1h5M97.2 156.1v2.5"/>
<circle cx="120.1" cy="120.6" r=".51"/>
</g>
<circle cx="97.2" cy="156.1" r=".51" fill="#0dab76"/>
<g fill="none" stroke="#0dab76" stroke-width=".18">
<path d="M109.9 156.1h5.1M112.4 156.1v2.5"/>
<circle cx="97.2" cy="156.1" r=".51"/>
</g>
<circle cx="112.4" cy="156.1" r=".51" fill="#0dab76"/>
<g fill="none" stroke="#0dab76" stroke-width=".18">
<path d="M120.1 158.6v12.7M130.2 148.5h-2.5v22.8h-30.5v-5.1M112.4 168.8v2.5"/>
<circle cx="112.4" cy="156.1" r=".51"/>
</g>
<circle cx="120.1" cy="171.3" r=".51" fill="#0dab76"/>
<circle cx="120.1" cy="171.3" r=".51" fill="none" stroke="#0dab76" stroke-width=".18"/>
<circle cx="112.4" cy="171.3" r=".51" fill="#0dab76"/>
<g fill="none" stroke="#0dab76" stroke-width=".18">
<path d="M120.1 143.4v5.1M120.1 146h10.1"/>
<circle cx="112.4" cy="171.3" r=".51"/>
</g>
<circle cx="120.1" cy="146" r=".51" fill="#0dab76"/>
<g fill="none" stroke="#0dab76" stroke-width=".18">
<path d="M61.7 74.8h5.1M76.9 74.8h2.5"/>
<circle cx="120.1" cy="146" r=".51"/>
</g>
<circle cx="64.2" cy="74.8" r=".51" fill="#0dab76"/>
<g fill="none" stroke="#0dab76" stroke-width=".18">
<path d="M120.1 41.9v2.5M64.2 69.8v5M97.2 62.1v-20.2h30.5v22.8h2.5M97.2 72.3v2.5h-2.5M181 146h2.6"/>
<circle cx="64.2" cy="74.8" r=".51"/>
</g>
<circle cx="120.1" cy="41.9" r=".51" fill="#0dab76"/>
<g fill="none" stroke="#0dab76" stroke-width=".18">
<path d="M120.1 52v2.6M94.7 77.4h5M97.2 77.4v2.5"/>
<circle cx="120.1" cy="41.9" r=".51"/>
</g>
<circle cx="97.2" cy="77.4" r=".51" fill="#0dab76"/>
<g fill="none" stroke="#0dab76" stroke-width=".18">
<path d="M109.9 77.4h5.1M112.4 77.4v2.5"/>
<circle cx="97.2" cy="77.4" r=".51"/>
</g>
<circle cx="112.4" cy="77.4" r=".51" fill="#0dab76"/>
<g fill="none" stroke="#0dab76" stroke-width=".18">
<path d="M120.1 79.9v12.7M130.2 69.8h-2.5v22.8h-30.5v-5.1M112.4 90.1v2.5"/>
<circle cx="112.4" cy="77.4" r=".51"/>
</g>
<circle cx="120.1" cy="92.6" r=".51" fill="#0dab76"/>
<circle cx="120.1" cy="92.6" r=".51" fill="none" stroke="#0dab76" stroke-width=".18"/>
<circle cx="112.4" cy="92.6" r=".51" fill="#0dab76"/>
<g fill="none" stroke="#0dab76" stroke-width=".18">
<path d="M120.1 64.7v5.1M120.1 67.2h10.1"/>
<circle cx="112.4" cy="92.6" r=".51"/>
</g>
<circle cx="120.1" cy="67.2" r=".51" fill="#0dab76"/>
<g fill="none" stroke="#0dab76" stroke-width=".18">
<path d="M178.5 138.3h5.1M181 135.8v2.5M183.6 151h-2.6v2.6"/>
<circle cx="120.1" cy="67.2" r=".51"/>
</g>
<circle cx="181" cy="138.3" r=".51" fill="#0dab76"/>
<g fill="none" stroke="#0dab76" stroke-width=".18">
<path d="M61.7 77.4h17.7M71.8 77.4v2.5"/>
<circle cx="181" cy="138.3" r=".51"/>
</g>
<circle cx="71.8" cy="77.4" r=".51" fill="#0dab76"/>
<g fill="none" stroke="#0dab76" stroke-width=".18">
<path d="M173.4 130.7v2.6M61.7 156.1h17.7M71.8 156.1v5.1"/>
<circle cx="71.8" cy="77.4" r=".51"/>
</g>
<circle cx="71.8" cy="156.1" r=".51" fill="#0dab76"/>
<g fill="none" stroke="#0dab76" stroke-width=".18">
<path d="M173.4 143.4v2.6"/>
<circle cx="71.8" cy="156.1" r=".51"/>
</g>
<g font-size="9.1" fill="#0dab76">
<text x="92.1" y="34.2">PWM 1</text>
<text x="155.6" y="59.6">Mounting holes</text>
<text x="92.1" y="115.5">PWM 2</text>
<text x="178.5" y="115.5">JST</text>
</g>
<g font-size="3.7" fill="#f55d16">
<text x="22.6" y="7">1</text>
<text x="55.8" y="7">2</text>
<text x="89" y="7">3</text>
<text x="122.1" y="7">4</text>
<text x="155.3" y="7">5</text>
<text x="188.5" y="7">6</text>
<text x="221.7" y="7">7</text>
<text x="254.8" y="7">8</text>
<text x="3.9" y="28.4">A</text>
<text x="273.1" y="28.4">A</text>
<text x="3.9" y="67.5">B</text>
<text x="273.1" y="67.5">B</text>
<text x="3.9" y="106.6">C</text>
<text x="273" y="106.6">C</text>
<text x="3.9" y="145.8">D</text>
<text x="273" y="145.8">D</text>
<text x="3.9" y="184.8">E</text>
<text x="273.1" y="184.8">E</text>
<text x="22.6" y="206.3">1</text>
<text x="55.8" y="206.3">2</text>
<text x="89" y="206.3">3</text>
<text x="122.1" y="206.3">4</text>
<text x="155.3" y="206.3">5</text>
<text x="188.5" y="206.3">6</text>
<text x="221.7" y="206.3">7</text>
<text x="254.8" y="206.3">8</text>
</g>
<text font-size="3.6" fill="#f55d16" x="10.9" y="21.5">PROPRIETARY</text>
<g font-size="3.6">
<text x="0" y="214.9">07/03/2025 02:48 p. m.</text>
<text x="39.6" y="214.9">(Sheet: 1/1)</text>
</g>
<g font-size="3" fill="#f55d16">
<text x="173.6" y="192.5">Title:PWM Module</text>
<text x="173.6" y="196.7">SKU: UE0083</text>
</g>
<g font-size="2.5" fill="#808080">
<text x="118.3" y="54.6" transform="rotate(-90 118.3 54.6)">D1</text>
<text x="123.4" y="54.6" transform="rotate(-90 123.4 54.6)">Blue</text>
<text x="118.6" y="63.4" transform="rotate(-90 118.6 63.4)">R3</text>
<text x="123.4" y="63.4" transform="rotate(-90 123.4 63.4)">4.7K</text>
<text x="135.6" y="61.6">J1</text>
<text x="95.7" y="71" transform="rotate(-90 95.7 71)">R4</text>
<text x="100.5" y="71" transform="rotate(-90 100.5 71)">4.7K</text>
<text x="183.6" y="71.8">H1</text>
<text x="68" y="73.4">R9</text>
<text x="82" y="73.1">IC2</text>
<text x="101" y="75.9">R1</text>
<text x="113.7" y="75.4">Q1</text>
<text x="61.2" y="82.3">JP1</text>
<text x="68" y="78.1">510</text>
<text x="101" y="80.7">100</text>
<text x="68.4" y="85.3">GND1</text>
<text x="103.2" y="85.9" transform="rotate(-90 103.2 85.9)">ZD2</text>
<text x="111" y="88.8" transform="rotate(-90 111 88.8)">R2</text>
<text x="115.7" y="88.8" transform="rotate(-90 115.7 88.8)">4.7K</text>
<text x="183.6" y="84.5">H2</text>
<text x="100.6" y="96.9" transform="rotate(-90 100.6 96.9)">SMAZ12-13-F</text>
<text x="169.9" y="127.2">GND1</text>
<text x="178.2" y="131">GND</text>
<text x="118.3" y="133.3" transform="rotate(-90 118.3 133.3)">D2</text>
<text x="123.4" y="133.3" transform="rotate(-90 123.4 133.3)">Blue</text>
<text x="188.6" y="135.2">J4</text>
<text x="118.6" y="142.2" transform="rotate(-90 118.6 142.2)">R5</text>
<text x="123.4" y="142.2" transform="rotate(-90 123.4 142.2)">4.7K</text>
<text x="135.3" y="140.3">J2</text>
<text x="95.7" y="149.8" transform="rotate(-90 95.7 149.8)">R8</text>
<text x="100.5" y="149.8" transform="rotate(-90 100.5 149.8)">4.7K</text>
<text x="68" y="152.1">R10</text>
<text x="82" y="151.8">IC1</text>
<text x="101" y="154.6">R7</text>
<text x="113.7" y="154.1">Q2</text>
<text x="169.9" y="153.8">GND2</text>
<text x="61.2" y="161.1">JP2</text>
<text x="68" y="156.9">510</text>
<text x="101" y="159.4">100</text>
<text x="178.2" y="160.2">GND</text>
<text x="103.2" y="164.7" transform="rotate(-90 103.2 164.7)">ZD1</text>
<text x="111" y="167.5" transform="rotate(-90 111 167.5)">R6</text>
<text x="115.7" y="167.5" transform="rotate(-90 115.7 167.5)">4.7K</text>
<text x="68.4" y="169">GND2</text>
<text x="100.6" y="175.6" transform="rotate(-90 100.6 175.6)">SMAZ12-13-F</text>
</g>
<text font-size="2.3" fill="#f55d16" x="199.8" y="196.6">REV: 1</text>
<g font-size="2.1" fill="#808080">
<text x="131.8" y="64.3">1</text>
<text x="137.6" y="65.4">1</text>
<text x="131.8" y="66.9">2</text>
<text x="131.8" y="69.4">3</text>
<text x="137.6" y="68">2</text>
<text x="137.6" y="70.5">3</text>
<text x="61.5" y="77">1</text>
<text x="61.5" y="74.5">2</text>
<text x="80.2" y="74.5">A</text>
<text x="80.2" y="77">K</text>
<text x="83.9" y="75.6">A</text>
<text x="88.6" y="75.6">C</text>
<text x="92.5" y="77">E</text>
<text x="92.5" y="74.5">C</text>
<text x="83.9" y="78.1">K</text>
<text x="88.8" y="78.1">E</text>
<text x="96.9" y="82.1" transform="rotate(-90 96.9 82.1)">1</text>
<text x="96.9" y="86.6" transform="rotate(-90 96.9 86.6)">2</text>
<text x="173" y="135.4" transform="rotate(-90 173 135.4)">P$1</text>
<text x="175.7" y="138">P$2</text>
<text x="185.1" y="138">1</text>
<text x="131.8" y="143">1</text>
<text x="185.1" y="140.5">2</text>
<text x="185.1" y="143">3</text>
<text x="191" y="139.1">1</text>
<text x="191" y="141.6">2</text>
<text x="131.8" y="145.6">2</text>
<text x="131.8" y="148.1">3</text>
<text x="137.6" y="144.2">1</text>
<text x="137.6" y="146.7">2</text>
<text x="137.6" y="149.3">3</text>
<text x="173" y="145" transform="rotate(-90 173 145)">P$3</text>
<text x="185.1" y="145.6">4</text>
<text x="191" y="144.2">3</text>
<text x="191" y="146.7">4</text>
<text x="61.5" y="155.7">1</text>
<text x="61.5" y="153.2">2</text>
<text x="80.2" y="153.2">A</text>
<text x="80.2" y="155.7">K</text>
<text x="83.9" y="154.3">A</text>
<text x="88.6" y="154.3">C</text>
<text x="92.5" y="155.7">E</text>
<text x="92.5" y="153.2">C</text>
<text x="181.7" y="150.7">S1*2</text>
<text x="191" y="151.8">SHIELD</text>
<text x="83.9" y="156.9">K</text>
<text x="88.8" y="156.9">E</text>
<text x="96.9" y="160.8" transform="rotate(-90 96.9 160.8)">1</text>
<text x="96.9" y="165.3" transform="rotate(-90 96.9 165.3)">2</text>
</g>
<g font-size="1.8" fill="#f55d16">
<text x="10.9" y="11.6">THE INFORMATION CONTAINED IN THIS DRAWING IS THE SOLE PROPERTY OF</text>
<text x="10.9" y="13.9">UNIT ELECTRONICS. ANY REPRODUCTION IN PART OR WHOLE IS</text>
<text x="10.9" y="16.2">STRICTLY PROHIBITED WITHOUT WRITTEN PERMISSION.</text>
</g>
<g font-size="1.8" fill="#808080">
<text x="64.9" y="68.5" transform="rotate(-90 64.9 68.5)">IN1</text>
<text x="64.9" y="147.2" transform="rotate(-90 64.9 147.2)">IN2</text>
<text x="177" y="144.1">IN2</text>
<text x="177" y="146.6">IN1</text>
</g>
<g font-size="1.4" fill="#f55d16">
<text x="173.6" y="202.1">File:</text>
<text x="173.7" y="199.4">Last date time:</text>
<text x="184.1" y="199.4">07/03/2025 02:47 p. m.</text>
<text x="199.8" y="199.3">SHEET:</text>
<text x="206.7" y="199.4">1</text>
<text x="208.7" y="199.4">of</text>
<text x="211.2" y="199.4">1</text>
<text x="229.1" y="202">Author: Alberto Villanueva</text>
</g>
<text font-size="1.1" fill="#f55d16" x="199.8" y="201.2">Sheet description:</text>
</svg>
